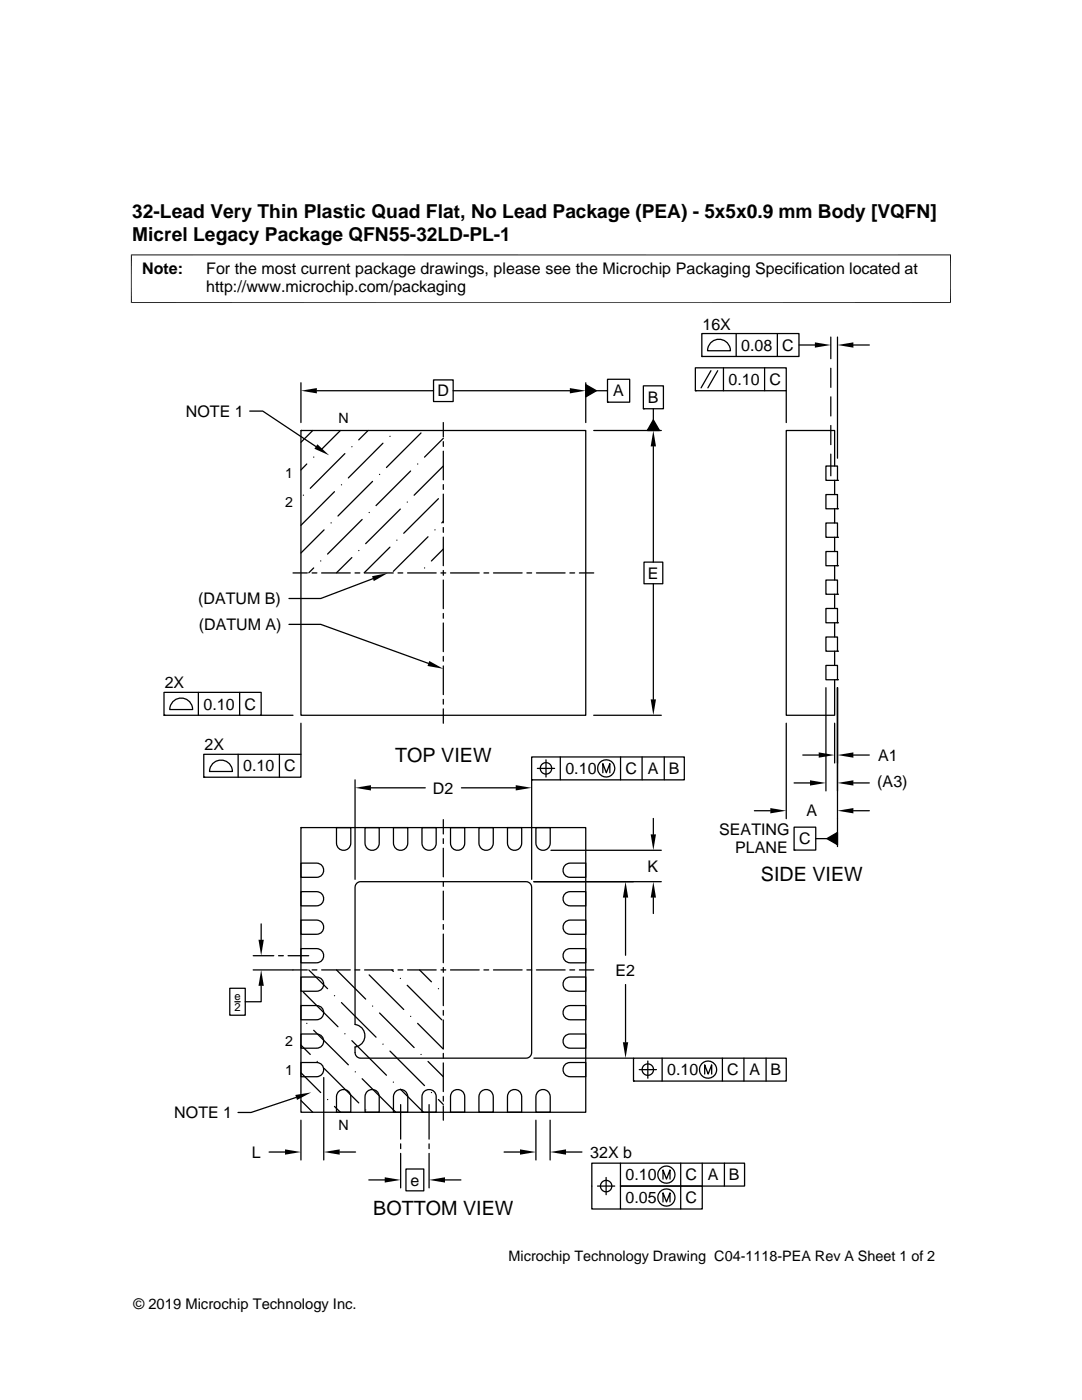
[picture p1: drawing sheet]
<svg xmlns="http://www.w3.org/2000/svg" width="216mm" height="279mm" viewBox="0 0 216 279" stroke-linecap="round" stroke-linejoin="round" font-family="sans-serif">
<g fill="none" stroke="#000" stroke-width=".25">
<path d="M60 76.4v7.9M63.2 78h23.3M86.5 75.8h3.9v4.3h-3.9zM90.4 78h23.3M116.9 76.4v7.9M116.9 76.8l2.1 1.2-2.1 1.2zM119 78h2.2M121.2 75.7h4.4v4.6h-4.4zM128.4 77h4v4.6h-4zM138.7 73.4h18.2v4.6h-18.2zM138.7 78h.1M140 66.6h19.4v4.5h-19.4z"/>
<path d="M140 71.1h.1M141.9 74l-2 3.4M141.9 68.3a2.29 2.29 0 0 1 2.5-.4 2.29 2.29 0 0 1 1.4 2.1h-4.6l.3-1.2zM143.2 74l-2 3.4M144.4 73.4v4.6M146.9 66.6v4.5M152.6 73.4v4.6M155.1 66.6v4.5M156.9 78v6.3M159.4 68.9h3.2M165.8 67.3v4.3M165.8 73.5v3.8"/>
<path d="M165.8 79.2v3.8M167.1 67.3v24.1M170.3 68.9h3.2M49.8 82h2.6l10.6 7.1M60 85.9h56.9v56.8h-56.9zM60 85.9h.1M60.5 98.8h.1M61.2 92.6l-1.2 1.2M62.4 85.9l-2.4 2.4M62.6 91.2h.1M66.7 98.1l-6.7 6.7M67.9 85.9l-3.9 4"/>
<path d="M68.1 96.8h.1M68.8 90.5l-6.9 7M70.2 89.2h.1M73.4 85.9l-1.8 1.9M74.3 96.1l-6.9 6.9M75.7 94.7h.1M76.4 88.5l-6.9 6.9M77.8 87.1h.1M81.9 94l-6.9 6.9M83.3 92.6h.1M84 86.4l-6.9 6.9M87.5 99.5l-6.9 6.9"/>
<path d="M88.5 84.3v2.9M88.5 88.1v1M88.5 90v5.8M88.5 96.7v1M88.5 98.6v5.7M88.5 93l-5.9 5.8M88.5 87.5l-3.8 3.7M118.5 85.9h13.5M121.2 80.3h.1M128.4 81.6h.1M130.4 89.1v23.1M130.4 83.8l1.2 2.1h-2.4z"/>
<path d="M130.4 81.6v2.2M164.8 98.7h2.3v2.8h-2.3zM164.8 93h2.3v2.9h-2.3zM165.8 84.9v3.8M165.8 90.6v4.4M166.5 93v-7.1h-9.6v56.8h9.6v-7M166.5 95.9v2.8M167.1 95.9h.1M58.5 114.3h2.8M62.3 114.3h.9M62.6 113.3l-1 1M64 112h.1"/>
<path d="M64.2 114.3h5.7M64.7 105.7l-4.7 4.7M66.1 104.4h.1M70.2 111.3l-3.1 3M70.8 114.3h1M71.6 109.9h.1M72.3 103.7l-6.9 6.9M72.7 114.3h5.8M73.7 102.3h.1M74.4 115.5l-10.4 3.9h-6.3M77.8 109.2l-5.1 5.1M79.2 107.8h.1"/>
<path d="M79.4 114.3h1M79.9 101.6l-6.9 6.9M81.3 100.2h.1M81.3 114.3h5.7M84.7 113.3h.1M85.4 107.1l-6.9 6.9M86.8 105.7h.1M88 114.3h.9M88.5 105.3v.9M88.5 107.2v5.7M88.5 113.9v.9M88.5 115.8v5.7"/>
<path d="M88.5 109.6l-2.4 2.4M88.5 104.1l-.3 .3M89.9 114.3h5.7M96.6 114.3h.9M98.5 114.3h5.7M105.1 114.3h1M107 114.3h5.8M113.7 114.3h1M115.6 114.3h2.9M128.5 112.2h3.7v4.3h-3.7zM130.4 116.5v23.1M164.8 115.8h2.3v2.8h-2.3z"/>
<path d="M164.8 110.1h2.3v2.8h-2.3zM164.8 104.4h2.3v2.8h-2.3zM166.5 101.5v2.9M166.5 107.2v2.9M166.5 112.9v2.9M166.5 118.6v2.8M167.1 118.6h.1M167.1 112.9h.1M167.1 107.2h.1M167.1 101.5h.1M32.7 138.2h19.4v4.5h-19.4zM34.7 139.9a2.28 2.28 0 0 1 2.4-.4 2.28 2.28 0 0 1 1.3 2.1h-4.5l.3-1.2z"/>
<path d="M39.6 138.2v4.5M47.8 138.2v4.5M57.7 124.6h6.3l21.5 7.8M88.5 122.4v1M88.5 124.3v5.7M88.5 131v1M88.5 132.9v5.7M88.5 139.6v.9M164.8 132.8h2.3v2.9h-2.3zM164.8 127.1h2.3v2.9h-2.3zM164.8 121.4h2.3v2.9h-2.3zM164.8 137.2v20.6"/>
<path d="M166.5 124.3v2.8M166.5 130v2.8M167.1 135.7h.1M167.1 130h.1M167.1 124.3h.1M167.1 137.2v31.8M32.7 142.7h.1M40.7 150.5h19.3v4.6h-19.3zM40.7 155.1h.1M42.6 152.2a2.28 2.28 0 0 1 2.4-.3 2.28 2.28 0 0 1 1.4 2.1h-4.6l.3-1.2zM47.5 150.5v4.6M52.1 142.7h6.4"/>
<path d="M55.8 150.5v4.6M60 144.3v6.2M70.8 155.6v19.9M74 157.2h10.9M88.5 141.5v2.8M92.1 157.2h10.8M106.1 151.1h30.4v4.5h-30.4zM106.1 155.6h.1M106.1 155.6v19.9M107.2 153.4h3.5M108.9 151.6v3.5M111.8 151.1v4.5"/>
<path d="M118.5 142.7h13.5M120.3 154.2v-1.8l.7 1.8 .7-1.8v1.8M123.8 151.1v4.5M128.1 151.1v4.5M132.5 151.1v4.5M156.9 144.3v19.1M158.5 156.3h3.1M160.2 150.7h3.2M166.5 144.3v8M170.3 150.7h3.2M170.3 156.3h3.2M60 165.2h56.9v56.8h-56.9z"/>
<path d="M60 165.2h.1M60 172.3h3.2a1.42 1.42 0 0 1 1.4 1.4 1.42 1.42 0 0 1-1.4 1.4h-3.2zM60 177.9h3.2a1.42 1.42 0 0 1 1.4 1.5 1.42 1.42 0 0 1-1.4 1.4h-3.2zM67.1 165.2h2.9v3.1a1.43 1.43 0 0 1-1.4 1.4 1.43 1.43 0 0 1-1.5-1.4zM71.2 176.3l.8-.3h32.9a1.12 1.12 0 0 1 1.2 1.1v33a1.12 1.12 0 0 1-1.2 1.1h-32.9a1.12 1.12 0 0 1-1.2-1.1v-1.1a2.28 2.28 0 0 0 2-2.3 2.28 2.28 0 0 0-2-2.3v-27.3zM72.8 165.2h2.9v3.1a1.42 1.42 0 0 1-1.4 1.4 1.42 1.42 0 0 1-1.5-1.4zM78.5 165.2h2.9v3.1a1.43 1.43 0 0 1-1.5 1.4 1.43 1.43 0 0 1-1.4-1.4zM84.2 165.2h2.8v3.1a1.42 1.42 0 0 1-1.4 1.4 1.42 1.42 0 0 1-1.4-1.4zM88.5 163.6v2.8M88.5 167.4v.9M88.5 169.3v5.7M88.5 175.9v1"/>
<path d="M88.5 177.8v5.8M89.9 165.2h2.8v3.1a1.42 1.42 0 0 1-1.4 1.4 1.42 1.42 0 0 1-1.4-1.4zM95.6 165.2h2.8v3.1a1.43 1.43 0 0 1-1.4 1.4 1.43 1.43 0 0 1-1.4-1.4zM101.3 165.2h2.8v3.1a1.42 1.42 0 0 1-1.4 1.4 1.42 1.42 0 0 1-1.4-1.4zM106.5 176h25.5M106.9 165.2h2.9v3.1a1.43 1.43 0 0 1-1.4 1.4 1.43 1.43 0 0 1-1.5-1.4zM109.9 169.7h22.1M112.7 172.7l.4-.3 .7-.1h3.1v2.8h-3.1a1.42 1.42 0 0 1-1.3-.8 1.42 1.42 0 0 1 .2-1.6zM112.7 178.4l.5-.3 .6-.2h3.1v2.9h-3.1a1.43 1.43 0 0 1-1.3-.9 1.43 1.43 0 0 1 .2-1.5zM124.8 179.1v11.5M130.4 163.3v3.2M130.4 179.1v3.2"/>
<path d="M150.5 161.8h3.2M158.5 165.1h4.3v4.6h-4.3zM158.5 169.7h.1M162.8 167.4h2.2M165 167.4l2.1-1.3v2.5zM170.3 161.8h3.2M45.8 197.2h3.1v5.4h-3.1zM46.9 199.9h1M50.5 190.7h4.1M50.5 193.6h10.8M52.1 196.7v3.2h-3.2M52.1 184.4v3.2"/>
<path d="M55.6 190.7h.9M57.5 190.7h4.1M60 183.6h3.2a1.42 1.42 0 0 1 1.4 1.4 1.42 1.42 0 0 1-1.4 1.5h-3.2zM60 189.3h3.2a1.42 1.42 0 0 1 1.4 1.4 1.42 1.42 0 0 1-1.4 1.5h-3.2zM60 195h3.2a1.42 1.42 0 0 1 1.4 1.4 1.42 1.42 0 0 1-1.4 1.4h-3.2zM60.5 198l6.9 6.9M61.6 193.6l3.8 3.7M62.3 193.6h.9M64.2 193.6h5.7M66.7 198.7h.1M67.1 193.6l5.9 5.8M70.8 193.6h1"/>
<path d="M72.7 193.6h5.8M73.7 194.6l6.9 6.9M78.2 193.6l.3 .3M79.4 193.6h1M79.9 195.3h.1M81.3 196.6l6.9 6.9M81.3 193.6h5.7M83.7 193.6l2.4 2.3M87.5 197.3h.1M88 193.6h.9M88.5 184.5v1M88.5 186.4v5.7"/>
<path d="M88.5 193.1v.9M88.5 195v5.7M89.9 193.6h5.7M96.6 193.6h.9M98.5 193.6h5.7M105.1 193.6h1M107 193.6h5.8M112.7 184.1l.4-.3 .7-.2h3.1v2.9h-3.1a1.42 1.42 0 0 1-1.3-.9 1.42 1.42 0 0 1 .2-1.5zM112.7 195.5l.4-.4 .7-.1h3.1v2.8h-3.1a1.42 1.42 0 0 1-1.3-.8 1.42 1.42 0 0 1 .2-1.5zM112.7 189.8l.5-.4 .6-.1h3.1v2.9h-3.1a1.43 1.43 0 0 1-1.3-.9 1.43 1.43 0 0 1 .2-1.5zM113.7 193.6h1M115.6 193.6h2.9"/>
<path d="M124.8 196.5v11.5M59.1 219l-9 3h-2.6M60 200.7h3.2a1.42 1.42 0 0 1 1.4 1.4 1.42 1.42 0 0 1-1.4 1.4h-3.2zM60 206.4h3.2a1.42 1.42 0 0 1 1.4 1.4 1.42 1.42 0 0 1-1.4 1.4h-3.2zM60 212h3.2a1.42 1.42 0 0 1 1.4 1.5 1.42 1.42 0 0 1-1.4 1.4h-3.2zM60 219.6l2.4 2.4M60 214.1l4 3.9M60 208.6l1.9 1.8M61.2 204.2h.1M62.6 205.6l6.9 6.9M63.3 211.8h.1M64.6 215.1v16.4"/>
<path d="M64.7 213.2l6.9 6.9M65.4 219.4h.1M67.6 217.8a1.43 1.43 0 0 1 1.6-.2 1.43 1.43 0 0 1 .8 1.3v3.1h-2.9v-3.1l.2-.7zM68.1 200.1l6.9 6.9M68.8 206.3h.1M70.2 207.7l6.9 6.9M70.9 213.9h.1M72.3 215.3l6.7 6.7M73.3 217.8a1.42 1.42 0 0 1 1.5-.2 1.42 1.42 0 0 1 .9 1.3v3.1h-2.9v-3.1l.2-.7zM74.3 200.8h.1M75.7 202.2l6.9 6.9M76.4 208.4h.1"/>
<path d="M77.8 209.8l6.9 6.9M78.5 216h.1M79 217.8a1.43 1.43 0 0 1 1.5-.2 1.43 1.43 0 0 1 .9 1.3v3.1h-2.9v-3.1l.2-.7zM79.9 217.4l4.6 4.6M81.9 202.8h.1M83.3 204.2l5.2 5.2M84 210.4h.1M84.7 217.8a1.42 1.42 0 0 1 1.5-.2 1.42 1.42 0 0 1 .8 1.3v3.1h-2.8v-3.1l.1-.7zM85.4 211.8l3.1 3.1M86.1 218h.1M87.5 219.4l1 1M88.5 201.7v.9"/>
<path d="M88.5 203.6v5.7M88.5 210.2v1M88.5 212.1v5.7M88.5 218.8v1M90.3 217.8a1.43 1.43 0 0 1 1.6-.2 1.43 1.43 0 0 1 .8 1.3v3.1h-2.8v-3.1l.1-.7zM96 217.8a1.43 1.43 0 0 1 1.6-.2 1.43 1.43 0 0 1 .8 1.3v3.1h-2.8v-3.1l.1-.7zM101.7 217.8a1.43 1.43 0 0 1 1.6-.2 1.43 1.43 0 0 1 .8 1.3v3.1h-2.8v-3.1l.1-.7zM106.5 211.2h19.9M107.4 217.8a1.43 1.43 0 0 1 1.5-.2 1.43 1.43 0 0 1 .9 1.3v3.1h-2.9v-3.1l.2-.7zM112.7 206.8l.4-.3 .7-.1h3.1v2.8h-3.1a1.42 1.42 0 0 1-1.3-.8 1.42 1.42 0 0 1 .2-1.6zM112.7 212.5l.5-.3 .6-.2h3.1v2.9h-3.1a1.43 1.43 0 0 1-1.3-.9 1.43 1.43 0 0 1 .2-1.5zM112.7 201.1l.5-.3 .6-.1h3.1v2.8h-3.1a1.43 1.43 0 0 1-1.3-.8 1.43 1.43 0 0 1 .2-1.6z"/>
<path d="M126.4 211.2h30.5v4.6h-30.5zM126.4 215.8h.1M127.6 213.5h3.4M129.3 211.8v3.4M132.1 211.2v4.6M140.6 214.4v-1.9l.7 1.9 .7-1.9v1.9M144.1 211.2v4.6M148.4 211.2v4.6M152.9 211.2v4.6M53.7 229.9h3.2M60 223.6v7.9M66.7 220.8l1.2 1.2"/>
<path d="M67.8 229.9h3.2M73 221.5h.1M73.6 235.5h3.2M79.9 220.5v6.8M79.9 228.3v.9M79.9 230.2v6.9M81 233.3h3.6v4.4h-3.6zM85.6 220.5v6.8M85.6 228.3v.9M85.6 230.2v6.9M88.5 220.7v2.9M88.8 235.5h3.2"/>
<path d="M100.6 229.9h3.2M106.9 223.6v7.9M109.8 223.6v7.9M112.9 229.9h3.2M119.2 236.7h3.5M120.9 235v3.4M123.8 232.1v4.6h16.3v4.6h-22v-9.2h30.5v4.6h-24.8v4.6M132.3 235.3v-1.8l.7 1.8 .7-1.8v1.8M132.3 239.9v-1.8l.7 1.8 .7-1.8v1.8M135.8 232.1v9.2M140.1 232.1v4.6M144.5 232.1v4.6"/>
<circle cx="108.9" cy="153.3" r="1.14"/>
<circle cx="121" cy="153.4" r="1.72"/>
<circle cx="129.3" cy="213.5" r="1.14"/>
<circle cx="141.3" cy="213.5" r="1.72"/>
<circle cx="120.9" cy="236.7" r="1.14"/>
<circle cx="133" cy="239" r="1.71"/>
<circle cx="133" cy="234.4" r="1.71"/>
</g>
<g fill="#000">
<path d="M60 78l3.2-.6v1.1zM113.7 77.4l3.2 .6-3.2 .5zM116.9 76.8l2.1 1.2-2.1 1.2zM162.6 68.3l3.2 .6-3.2 .5zM167.1 68.9l3.2-.6v1.1zM63.3 88.7l2.4 2.2-3-1.3zM130.4 85.9l.5 3.2h-1.1zM130.4 83.8l1.2 2.1h-2.4zM74.2 115l3.2-.6-2.8 1.6zM85.7 131.9l2.8 1.6-3.2-.6zM129.8 139.6h1.1l-.5 3.1zM70.8 157.2l3.2-.5v1.1z"/>
<path d="M102.9 156.7l3.2 .5-3.2 .6zM161.6 155.7l3.2 .6-3.2 .5zM163.4 150.2l3.1 .5-3.1 .5zM167.1 150.7l3.2-.5v1zM167.1 156.3l3.2-.6v1.1zM124.8 176l.5 3.1h-1zM130.4 176l.5 3.1h-1.1zM129.8 166.5h1.1l-.5 3.2zM153.7 161.3l3.2 .5-3.2 .5zM165 167.4l2.1-1.3v2.5zM167.1 161.8l3.2-.5v1zM51.6 187.6h1l-.5 3.1z"/>
<path d="M52.1 193.6l.5 3.1h-1zM58.9 218.5l3.2-.5-2.8 1.5zM124.3 208h1l-.5 3.2zM56.9 229.4l3.1 .5-3.1 .5zM64.6 229.9l3.2-.5v1zM76.8 234.9l3.1 .6-3.1 .5zM85.6 235.5l3.2-.6v1.1zM103.8 229.4l3.1 .5-3.1 .5zM109.8 229.9l3.1-.5v1z"/>
</g>
<path d="M26.1 50.9h163.7M26.2 50.8v9.7M189.7 50.8v9.7M26.1 60.4h163.7" fill="none" stroke="#000" stroke-width=".2"/>
<g font-size="3.9">
<text x="78.8" y="152.1">TOP VIEW</text>
<text x="151.8" y="175.9">SIDE VIEW</text>
<text x="74.5" y="242.4">BOTTOM VIEW</text>
</g>
<g font-size="3.8">
<text x="26.4" y="43.5">32-Lead Very Thin Plastic Quad Flat, No Lead Package (PEA) - 5x5x0.9 mm Body [VQFN]</text>
<text x="26.4" y="48">Micrel Legacy Package QFN55-32LD-PL-1</text>
</g>
<g font-size="3.2">
<text x="28.4" y="54.6">Note:</text>
<text x="41.1" y="58.3">http://www.microchip.com/packaging</text>
<text x="41.1" y="54.6">For the most current package drawings, please see the Microchip Packaging Specification located at</text>
<text x="140.2" y="65.8">16X</text>
<text x="147.9" y="70">0.08</text>
<text x="156.1" y="70">C</text>
<text x="145.4" y="76.8">0.10</text>
<text x="153.6" y="76.8">C</text>
<text x="37.1" y="83.2">NOTE 1</text>
<text x="87.3" y="79.1">D</text>
<text x="122.4" y="79.1">A</text>
<text x="129.3" y="80.4">B</text>
<text x="129.3" y="115.5">E</text>
<text x="39.5" y="120.6">(DATUM B)</text>
<text x="39.7" y="125.7">(DATUM A)</text>
<text x="32.9" y="137.4">2X</text>
<text x="40.6" y="141.6">0.10</text>
<text x="48.8" y="141.6">C</text>
<text x="40.8" y="149.8">2X</text>
<text x="48.5" y="154">0.10</text>
<text x="56.7" y="154">C</text>
<text x="112.8" y="154.5">0.10</text>
<text x="124.8" y="154.5">C</text>
<text x="129.3" y="154.5">A</text>
<text x="133.5" y="154.5">B</text>
<text x="175.2" y="151.8">A1</text>
<text x="86.4" y="158.4">D2</text>
<text x="175" y="157.1">(A3)</text>
<text x="143.5" y="166.7">SEATING</text>
<text x="160.9" y="162.9">A</text>
<text x="129.2" y="174">K</text>
<text x="146.7" y="170.3">PLANE</text>
<text x="159.4" y="168.5">C</text>
<text x="122.8" y="194.7">E2</text>
<text x="133.1" y="214.6">0.10</text>
<text x="145.1" y="214.6">C</text>
<text x="149.6" y="214.6">A</text>
<text x="153.8" y="214.6">B</text>
<text x="34.8" y="223.2">NOTE 1</text>
<text x="50.2" y="231.1">L</text>
<text x="117.8" y="231">32X b</text>
<text x="81.9" y="236.6">e</text>
<text x="124.8" y="235.6">0.10</text>
<text x="136.8" y="235.6">C</text>
<text x="141.3" y="235.6">A</text>
<text x="145.5" y="235.6">B</text>
<text x="124.8" y="240.1">0.05</text>
<text x="136.8" y="240.1">C</text>
</g>
<g font-size="2.9">
<text x="101.5" y="251.7">Microchip Technology Drawing C04-1118-PEA Rev A Sheet 1 of 2</text>
<text x="26.6" y="261.3">© 2019 Microchip Technology Inc.</text>
</g>
<g font-size="2.8">
<text x="67.5" y="84.3">N</text>
<text x="56.9" y="95.5">1</text>
<text x="56.9" y="101.2">2</text>
<text x="56.9" y="208.8">2</text>
<text x="56.9" y="214.5">1</text>
<text x="67.5" y="225.6">N</text>
</g>
<g font-size="2.2">
<text x="46.8" y="199.6">e</text>
<text x="46.8" y="201.8">2</text>
</g>
</svg>
